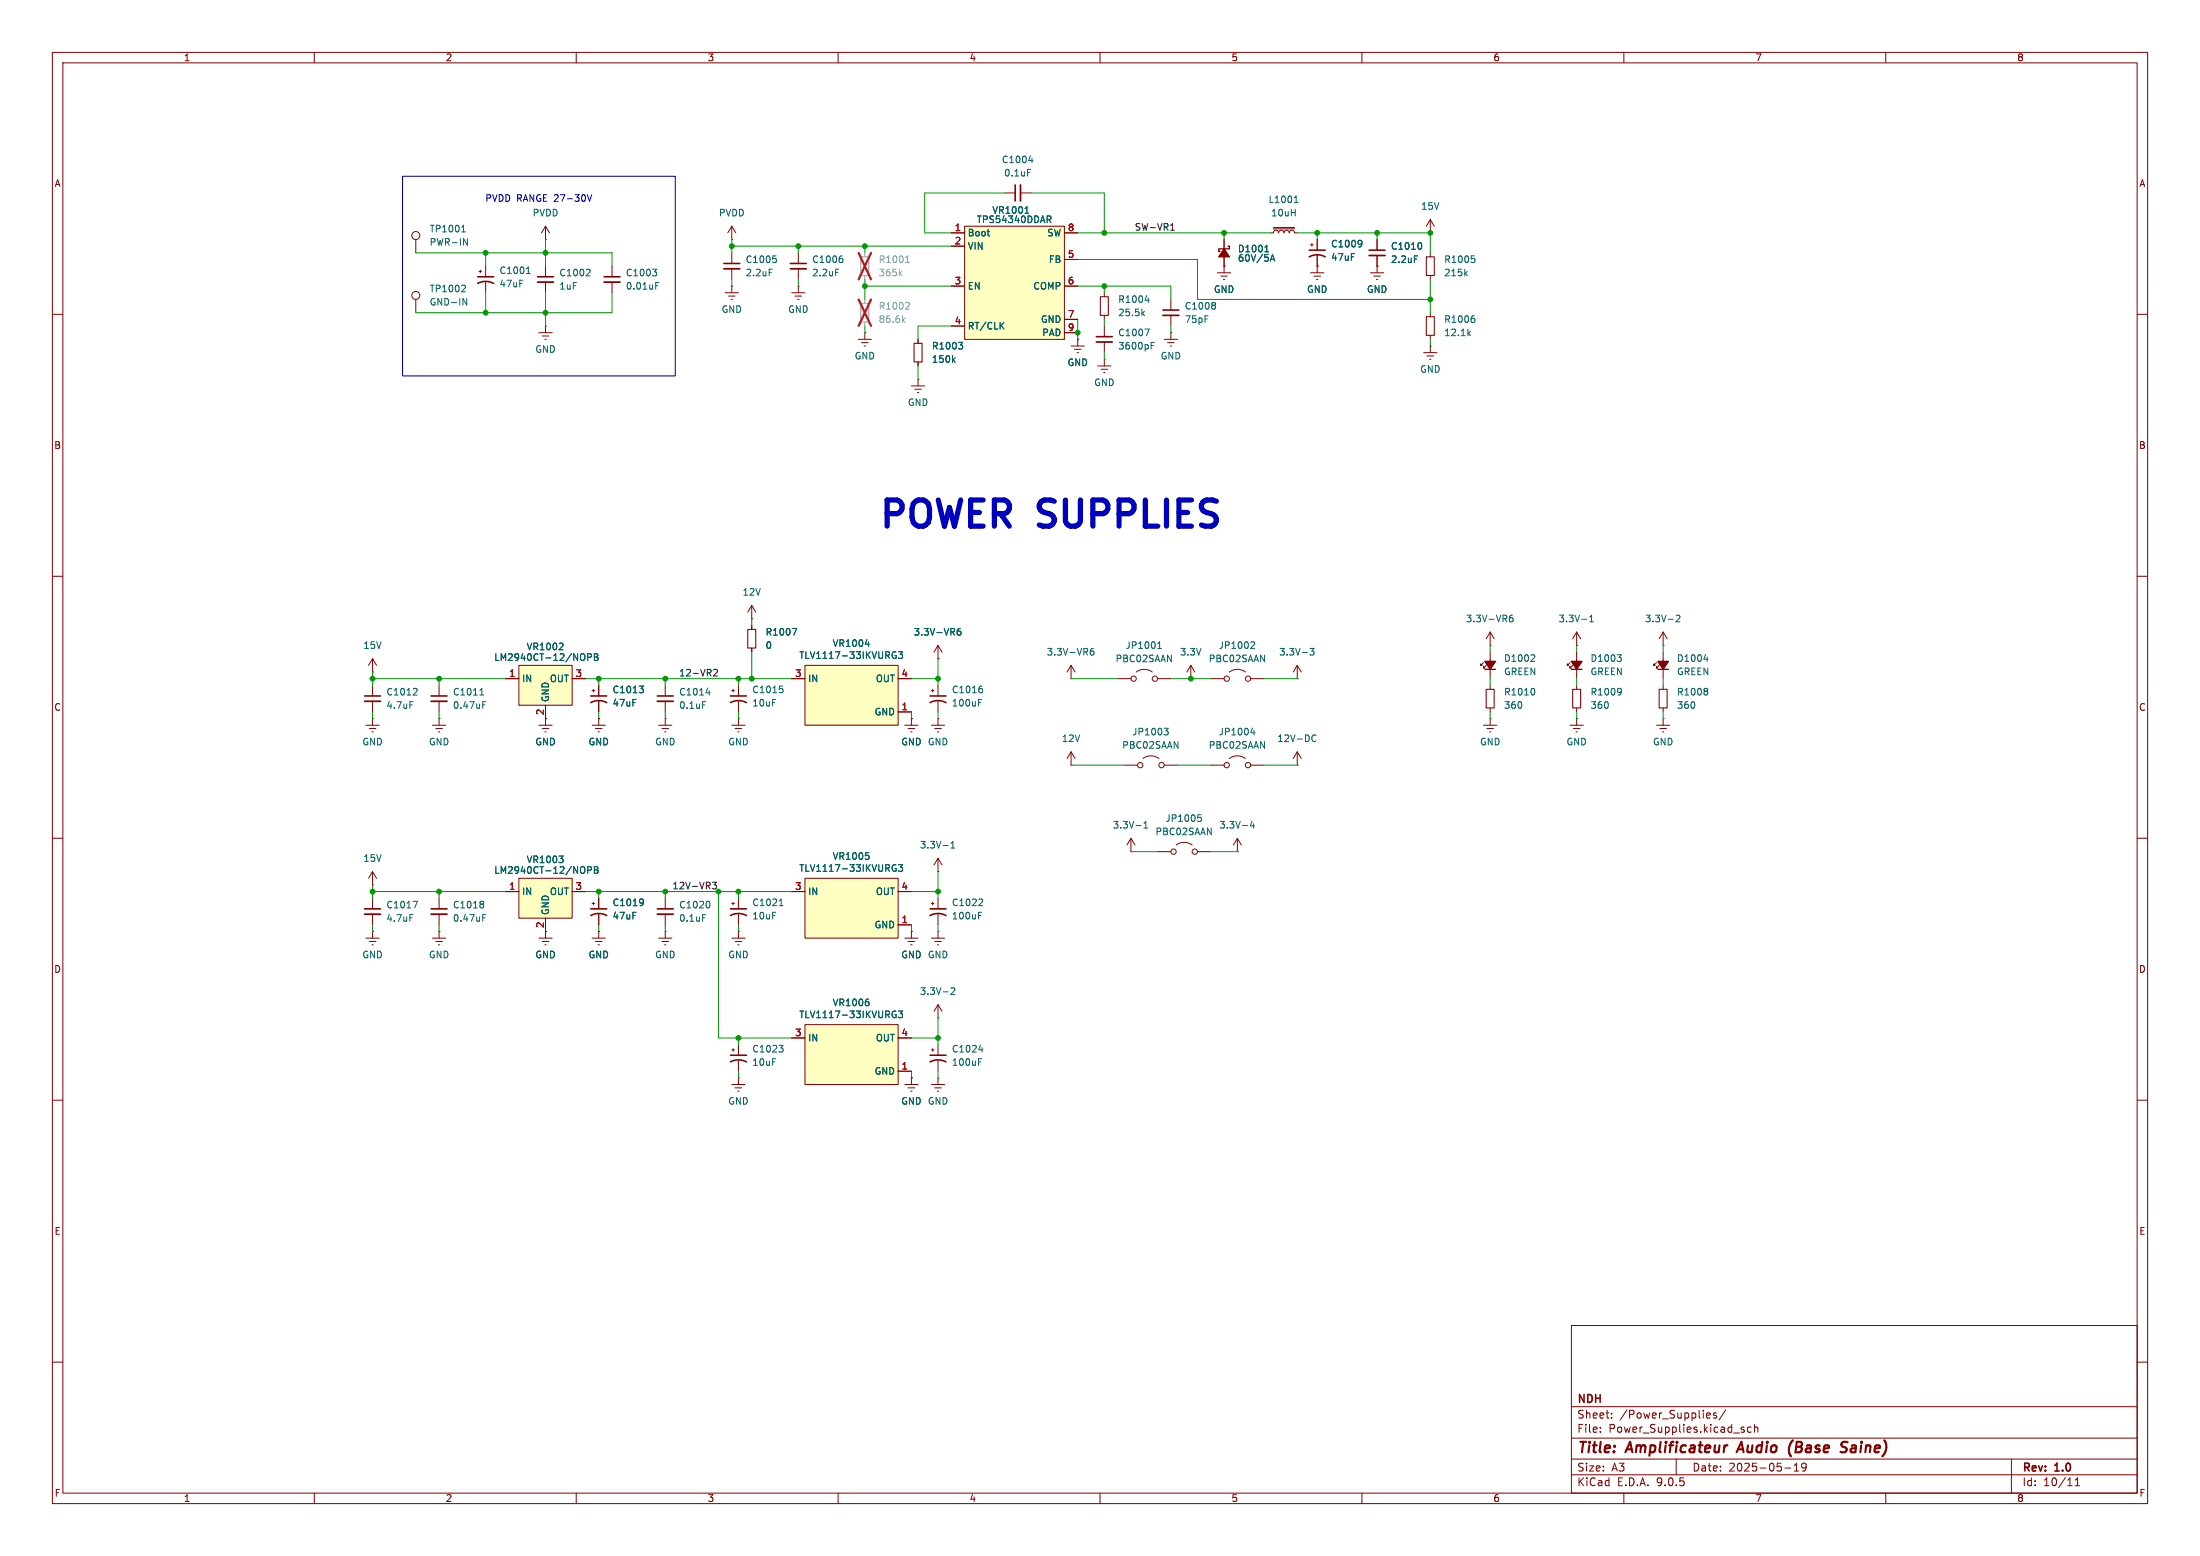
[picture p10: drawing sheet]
<svg xmlns="http://www.w3.org/2000/svg" width="420mm" height="297mm" viewBox="0 0 420 297" stroke-linecap="round" stroke-linejoin="round" font-family="sans-serif">
<g fill="none" stroke="#840000" stroke-width=".19">
<path d="M10 10h400v277h-400zM12 12h396v273h-396zM60 10v2M110 10v2M160 10v2M210 10v2M260 10v2M310 10v2M360 10v2M79.4 45.7v2.6M79.4 57.2v2.5M116.8 50.8v2"/>
<path d="M116.8 53.8v2.1M151.1 55.9h2.6M151.8 56.5h1.2M152.3 57.2h.2M152.4 54.6h.1M152.4 48.3v2M152.4 51.3v2M152.4 54.6v1.3M10 60h2M408 60h2M10 110h2M143.5 118.1h.1"/>
<path d="M143.5 115.6v2.5M143.5 119.4v.7M143.5 115.6l-.8 1.2M143.5 115.6l.8 1.2M408 110h2M113 131.8h.5M113.3 131.6v.5M114.3 130.8v2M114.3 133.9v2M143.5 123.7v.8M172.7 138.4h2.6M173.4 139.1h1.2"/>
<path d="M173.9 139.7h.2M174 137.2h.1M174 137.2v1.2M177.8 138.4h2.5M178.4 139.1h1.3M178.9 139.7h.3M179.1 137.2h.1M179.1 137.2v1.2M204.5 129.5h.1M204.5 127l-.8 1.3M204.5 127l.7 1.3M204.5 127v2.5"/>
<path d="M10 160h2M408 160h2M69.8 179.1h2.6M70.5 179.7h1.3M71.1 177.8h.1M71.1 177.8v1.3M172.7 179.1h2.6M173.4 179.7h1.2M174 177.8h.1M174 177.8v1.3M71 180.3h.2M141 199.4v2"/>
<path d="M173.9 180.3h.2M10 210h2M139.7 207h2.5M139.7 200.4h.5M140 200.2v.5M140.3 207.6h1.3M140.8 208.3h.3M141 205.7h.1M141 202.4v2.1M141 205.7v1.3M408 210h2M300 253h108v32h-108z"/>
<path d="M10 260h2M300 278.5h108M300 274.5h108M300 268.5h108M305.5 273.2v.2M305.5 272.5v.1M307.7 270.5v.2M307.7 269.8v.1M320 278.5v3M326 269.7l.4 .1 .1 .2-.7 .2M326.4 270.6l-.4 .1M327.7 269.8l-.4-.1-.2 .2 .1 .2 .5 .2v.3h-.6"/>
<path d="M329.4 269.1l-1.2 1.9M332.6 272.9l.3 .1 .1 .2-.2 .2h-.3M332.6 272.4l.3 .1M334.3 272.5l-.4-.1-.3 .3 .1 .6h.6M334.9 272.5l.3-.1 .3 .1 .1 .9M334.9 271.9v1.5M342.5 279.7l.4-.4v1.5M344 279.4l-.1 .5 .2 .2 .4 .1 .3-.3M344.7 279.4a.99 .99 0 0 1-.3 1.4h-.3M384 278.5v6.5M408 260h2M60 285v2"/>
<path d="M110 285v2M160 285v2M210 285v2M260 285v2M300 281.5h108M310 285v2M340.7 280.2h1.2M342.5 280.8h.9M360 285v2M396.2 283.6h.8M396.2 282.5l.4-.4v1.5"/>
<circle cx="79.4" cy="56.4" r=".76"/>
<circle cx="79.4" cy="45" r=".76"/>
</g>
<path d="M329.6 275.9h.2M332.4 275.2l-.9 2M341.6 277.4l.3 .6M342.3 274.9l-.5 .6-.3 .8M351.7 276.1l.7 .2a.51 .51 0 0 1 .1 .6 .51 .51 0 0 1-.4 .3h-.5M351.8 275.3h.9" fill="none" stroke="#840000" stroke-width=".4"/>
<path d="M115.3 52.8h3.1M150.9 50.3h3M112.8 134.1a3.2 3.2 0 0 1 3 0M112.8 132.8h3M139.4 202.7a3.2 3.2 0 0 1 3.1 0M139.4 201.4h3.1" fill="none" stroke="#840000" stroke-width=".3"/>
<g fill="none" stroke="#006464" stroke-width=".19">
<path d="M88.1 44.3h.8M88.4 43.2l.1-.2v1.3M88.4 57l.7 1.2v-1.2M88.5 45.5l.7 1.3v-1.3M88.6 54.4l.3 .3-.1 .3-.7 .7h.8M124.6 51.4h.8l-.5 .5M125.1 51.9l.3 .2v.3l-.3 .3M125.2 54.5h.4M125.2 53.9h.6M159.5 51.4h.6M160.6 48.8h.2M160.7 49.3l.2 .3v.3l-.2 .2"/>
<path d="M151.2 120h.9l-.6 1.2M122 131h.8l-.4 .4M122.6 131.4l.2 .3v.3l-.2 .2M208.7 123.8h-.3a.86 .86 0 0 0 0 1.2l.4-.1 .1-.4-.3-.2h-.4l-.1 .2M148.7 199.5h.8l-.4 .5M149.2 200l.3 .3v.3l-.3 .2"/>
</g>
<path d="M142.7 120.1h1.6v3.6h-1.6z" fill="none" stroke="#840000" stroke-width=".2"/>
<path d="M115.3 53.8h3.1M150.9 51.3h3" fill="none" stroke="#840000" stroke-width=".33"/>
<path d="M99.1 167.6h10.1v7.7h-10.1z" fill="#ffffc2"/>
<g fill="none" stroke="#840000" stroke-width=".19">
<path d="M91.4 51.8h.5M91.7 51.6v.5M92.7 50.8v2M92.7 53.8v2.1M139.7 45.7h.1M139.7 43.2v2.5M139.7 48.3v2M139.7 51.3v2M139.7 43.2l-.8 1.3M139.7 43.2l.8 1.3M163.8 64.8h2.6M164.5 65.4h1.2"/>
<path d="M165 66h.2M165.1 63.5h.1M165.1 63.5v1.3M174 73.7h2.5M174.6 74.3h1.3M175.1 74.9h.3M175.3 72.4h.1M175.3 64.8v.7M175.3 69.1v.8M175.3 72.4v1.3M113 138.4h2.6M113.7 139.1h1.2"/>
<path d="M114.2 139.7h.2M114.3 137.2h.1M114.3 137.2v1.2M177.8 131.8h.5M178.1 131.6v.5M179.1 125.7h.1M179.1 123.2v2.5M179.1 130.8v2M179.1 133.9v2M179.1 123.2l-.8 1.3M179.1 123.2l.7 1.3M317.5 130.8v.8"/>
<path d="M317.5 135.1v.8M214.6 146.1h2.6M218.2 144.8a2.54 2.54 0 0 1 3 0M222.2 146.1h2.6M71.1 168.9h.1M71.1 166.4v2.5M71.1 171.5v2M71.1 174.5v2M71.1 166.4l-.7 1.2M71.1 166.4l.8 1.2M96.5 170.2h2.6M99.1 167.6h10.1v7.7h-10.1z"/>
<path d="M104.1 175.3v2.5M109.2 170.2h2.6M127 171.5v2M127 174.5v2M139.7 179.1h2.5M139.7 172.5h.5M140 172.2v.5M140.3 179.7h1.3M141 177.8h.1M141 171.5v2M141 174.5v2M141 177.8v1.3"/>
<path d="M177.8 179.1h2.5M177.8 172.5h.5M178.1 172.2v.5M178.4 179.7h1.3M179.1 177.8h.1M179.1 171.5v2M179.1 174.5v2M179.1 177.8v1.3M140.8 180.3h.3M178.9 180.3h.3M179.1 194.3h.1M179.1 191.8v2.5"/>
<path d="M179.1 199.4v2M179.1 191.8l-.8 1.2M179.1 191.8l.7 1.2M172.7 207h2.6M173.4 207.6h1.2M173.9 208.3h.2M174 205.7h.1M174 205.7v1.3M177.8 200.4h.5M178.1 200.2v.5M179.1 202.4v2.1"/>
<circle cx="217.7" cy="146.1" r=".51"/>
<circle cx="221.7" cy="146.1" r=".51"/>
</g>
<g fill="none" stroke="#006464" stroke-width=".19">
<path d="M100.5 52.2h.7M100.6 51.2l.3-.3v1.3M146.8 51.4h.6M147.6 48.8h.6M148 49.3l.2 .3v.3l-.2 .2M182 68.7l.3 .5M182.3 68.3l-.5 .5M183 65.3h.8l-.4 .5M183.5 65.8l.3 .3v.3l-.3 .2M183.3 120h-.3a.86 .86 0 0 0 0 1.2l.4-.1 .1-.4-.3-.3-.4 .1-.1 .2M186.8 134.1h.4M186.8 133.5h.6"/>
<path d="M187.2 131h.3M187.3 131.4l.3 .3v.3l-.3 .2M222.2 139h.8l-.4 .5 .3 .1 .1 .4-.2 .3h-.4M325.8 131.4l.2 .2-.2 .3 .2 .3v.2l-.2 .3M78.2 174.6h.7M78.9 172h.8l-.5 1.3M106.7 163.4h.8l-.4 .5M107.4 163.9l.1 .2-.1 .5M111.6 165.6v.9M112.2 166.1l.6-.1 .1-.2v-.3l-.7-.1v1.3M113.5 165.4h.4l.2 .3-.2 .3 .2 .2 .1 .3-.3 .2h-.4zM113.5 166h.4"/>
<path d="M134.1 174.6h.6M135.2 172a.79 .79 0 0 1 0 1.3M148.8 172.9h.7M148.9 171.9l.2-.3v1.3M186.8 174.7h.4M186.8 174.1h.6M187.3 171.6l.3 .2-.1 .3-.7 .8h.8M181.5 188.7l.5-.2 .3 .4-.8 .9h.8M187.5 200v.8M186.8 202.7h.4M186.8 202.1h.6M186.9 200.4h.7"/>
</g>
<path d="M164.3 49h1.6v3.6h-1.6zM164.3 57.9h1.6v3.6h-1.6z" fill="none" stroke="#a1a1a1" stroke-width=".2"/>
<path d="M165.1 48.3v.7M165.1 52.6v.7M165.1 57.2v.7M165.1 61.5v.7" fill="none" stroke="#a1a1a1" stroke-width=".19"/>
<path d="M171.8 52.2l.4 .4M172.2 51.8l-.5 .5M172.9 50.1h.7M173 49.1l.3-.3v1.3M173.4 57.7l.2 .3v.3l-.8 .7h.8M172.4 61.1l.4 .4M172.8 60.7l-.5 .5" fill="none" stroke="#989898" stroke-width=".19"/>
<path d="M163.9 48.3l2.4 5M163.9 57.2l2.4 5M166.3 48.3l-2.4 5M166.3 57.2l-2.4 5" fill="none" stroke="#e12e31" stroke-width=".46"/>
<g fill="none" stroke="#840000" stroke-width=".3">
<path d="M91.2 54.1a3.2 3.2 0 0 1 3 0M91.2 52.8h3M138.2 50.3h3M177.5 134.1a3.2 3.2 0 0 1 3.1 0M177.5 132.8h3.1M69.6 173.5h3M125.5 173.5h3M139.4 174.8a3.2 3.2 0 0 1 3.1 0M139.4 173.5h3.1M177.5 174.8a3.2 3.2 0 0 1 3.1 0M177.5 173.5h3.1M177.5 202.7a3.2 3.2 0 0 1 3.1 0"/>
<path d="M177.5 201.4h3.1"/>
</g>
<path d="M174.5 65.5h1.5v3.6h-1.5zM316.7 131.6h1.6v3.5h-1.6z" fill="none" stroke="#840000" stroke-width=".2"/>
<path d="M138.2 51.3h3M69.6 174.5h3M125.5 174.5h3" fill="none" stroke="#840000" stroke-width=".33"/>
<path d="M153.7 195.6h17.7v11.4h-17.7z" fill="#ffffc2"/>
<path d="M138.4 55.9h2.6M139.1 56.5h1.2M139.6 57.2h.2M139.7 54.6h.1M139.7 54.6v1.3M151.1 198.1h2.6M153.7 195.6h17.7v11.4h-17.7zM171.4 198.1h2.6M171.4 204.5h2.6" fill="none" stroke="#840000" stroke-width=".19"/>
<path d="M165.8 191.2l.1 .2-.1 .5M170.8 193.7h.3l-.1 .5-.3 .1-.3-.2M171 193h-.3l-.3 .2M171.5 193h.8l-.4 .5 .3 .1v.5l-.1 .2-.6-.2" fill="none" stroke="#006464" stroke-width=".19"/>
<path d="M153.7 127h17.7v11.4h-17.7z" fill="#ffffc2"/>
<g fill="none" stroke="#840000" stroke-width=".19">
<path d="M104.1 50.8v2M104.1 53.8v2.1M102.9 63.5h2.5M103.5 64.1h1.3M104 64.8h.3M104.1 62.2h.1M104.1 62.2v1.3M83.8 130.8v2M83.8 133.9v2M125.7 138.4h2.6M126.4 139.1h1.2M126.9 139.7h.2"/>
<path d="M127 137.2h.1M127 130.8v2M127 133.9v2M127 137.2v1.2M139.7 138.4h2.5M139.7 131.8h.5M140 131.6v.5M140.3 139.1h1.3M140.8 139.7h.3M141 137.2h.1M141 130.8v2M141 133.9v2"/>
<path d="M141 137.2v1.2M151.1 129.5h2.6M153.7 127h17.7v11.4h-17.7zM171.4 129.5h2.6M171.4 135.9h2.6M113 172.5h.5M113 179.1h2.6M113.3 172.2v.5M113.7 179.7h1.2M114.3 177.8h.1M114.3 171.5v2M114.3 174.5v2"/>
<path d="M114.3 177.8v1.3M125.7 179.1h2.6M126.4 179.7h1.2M127 177.8h.1M127 177.8v1.3M114.2 180.3h.2M126.9 180.3h.2M177.8 207h2.5M178.4 207.6h1.3M178.9 208.3h.3M179.1 205.7h.1M179.1 205.7v1.3"/>
</g>
<g fill="none" stroke="#006464" stroke-width=".19">
<path d="M112.4 51.4l.3 .2-.1 .3-.7 .8h.8M91.6 132.7h.7M91.7 131.7l.3-.3v1.3M92.2 134.5h.4M92.2 133.9h.6M134.1 133.9h.6M134.8 132.2h.8M135.4 131.8v.9M148.8 131h.6M149.2 131.4l.3 .3v.3l-.3 .2M165.2 123h.8M170.8 125.1h.3l-.1 .5-.3 .1-.3-.2"/>
<path d="M171 124.5l-.3-.1-.3 .2M171.5 124.4h.8l-.4 .5 .3 .1v.6l-.1 .1-.6-.1M122.6 171.6l.2 .2a.94 .94 0 0 1-.2 1M122.8 172.1l-.2 .3"/>
</g>
<path d="M102.6 52.8h3.1M82.3 132.8h3M125.5 132.8h3M139.4 134.1a3.2 3.2 0 0 1 3.1 0M139.4 132.8h3.1M112.8 174.8a3.2 3.2 0 0 1 3 0M112.8 173.5h3" fill="none" stroke="#840000" stroke-width=".3"/>
<path d="M102.6 53.8h3.1M82.3 133.9h3M125.5 133.9h3" fill="none" stroke="#840000" stroke-width=".33"/>
<path d="M153.7 167.6h17.7v11.5h-17.7z" fill="#ffffc2"/>
<g fill="none" stroke="#840000" stroke-width=".19">
<path d="M104.1 45.7h.1M104.1 43.2l-.7 1.3M104.1 43.2l.8 1.3M104.1 43.2v2.5M71.1 128.3h.1M71.1 125.7l-.7 1.3M71.1 125.7l.8 1.3M71.1 125.7v2.6M71.1 130.8v2M71.1 133.9v2M82.5 179.1h2.6M83.2 179.7h1.3"/>
<path d="M83.8 177.8h.1M83.8 171.5v2M83.8 174.5v2M83.8 177.8v1.3M102.9 179.1h2.5M103.5 179.7h1.3M104.1 177.8v1.3M151.1 170.2h2.6M153.7 167.6h17.7v11.5h-17.7zM171.4 170.2h2.6M171.4 176.5h2.6M179.1 166.4h.1"/>
<path d="M179.1 163.8l-.8 1.3M179.1 163.8l.7 1.3M179.1 163.8v2.6M83.7 180.3h.2M104 180.3h.3"/>
</g>
<g fill="none" stroke="#006464" stroke-width=".19">
<path d="M78.2 133.9h.7M79.4 131.4l.2 .2v.3l-.7 .8h.7M92.1 172l.2 .3-.2 .3 .2 .2v.3l-.2 .2M92.2 175.2h.4M92.2 174.6h.6M165.3 162.8h.6M165.8 163.3l.1 .2-.1 .5M170.8 165.8h.3l-.1 .5h-.3l-.3-.2M171 165.1l-.3-.1-.3 .2M171.5 165h.8l-.4 .5 .3 .1v.6l-.1 .1-.6-.1M180 161.4h1M181.5 161.9h.8"/>
<path d="M181.5 161l.4-.4v1.3"/>
</g>
<path d="M69.6 132.8h3M82.3 173.5h3" fill="none" stroke="#840000" stroke-width=".3"/>
<path d="M69.6 133.9h3M82.3 174.5h3" fill="none" stroke="#840000" stroke-width=".33"/>
<path d="M99.1 127h10.1v7.6h-10.1z" fill="#ffffc2"/>
<g fill="none" stroke="#840000" stroke-width=".19">
<path d="M69.8 138.4h2.6M70.5 139.1h1.3M71 139.7h.2M71.1 137.2h.1M71.1 137.2v1.2M82.5 138.4h2.6M83.2 139.1h1.3M83.7 139.7h.2M83.8 137.2h.1M83.8 137.2v1.2M96.5 129.5h2.6M99.1 127h10.1v7.6h-10.1z"/>
<path d="M102.9 138.4h2.5M103.5 139.1h1.3M104 139.7h.3M104.1 134.6v3.8M109.2 129.5h2.6"/>
</g>
<path d="M107.3 122.8l.2 .2-.1 .3-.7 .7h.8M111.6 125v.9M112.2 125.5l.6-.1 .1-.2v-.3l-.7-.1v1.3M113.5 124.8h.4l.2 .2-.2 .4 .2 .1 .1 .3-.3 .3h-.4zM113.5 125.4h.4" fill="none" stroke="#006464" stroke-width=".19"/>
<path d="M184.1 43.2h19.1v21.6h-19.1z" fill="#ffffc2"/>
<g fill="none" stroke="#840000" stroke-width=".19">
<path d="M191.8 36.8h2M194.8 36.8h2M181.6 44.5h2.5M181.6 47h2.5M181.6 54.6h2.5M184.1 43.2h19.1v21.6h-19.1zM203.2 44.5h2.5M203.2 54.6h2.5M203.2 49.5h2.5M210.8 55.9v.7M223.5 57.2v2M232.4 52.1h2.5"/>
<path d="M233 52.7h1.3M233.6 53.3h.2M233.7 50.8h.1M233.7 45.7v6.4M242.6 44.5h.5l.1-.4 .4-.2 .3 .2 .2 .4 .1-.4 .4-.2 .4 .2 .1 .4 .2-.4 .3-.2 .4 .2 .1 .4 .2-.4 .3-.2 .4 .2 .1 .4h.5M243.1 43.7h4M243.1 43.4h4M250.2 52.1h2.5M250.2 46.7h.5M250.4 46.5v.5M250.8 52.7h1.3M251.3 53.3h.3"/>
<path d="M251.5 50.8h.1M251.5 45.7v2.1M251.5 48.8v3.3M261.6 52.1h2.6M262.3 52.7h1.2M262.8 53.3h.2M262.9 50.8h.1M262.9 45.7v2.1M262.9 48.8v3.3M273 44.5h.1M273 41.9v2.6M273 48.3v.7"/>
<path d="M273 52.6v.7M273 59.7v.8M273 41.9l-.7 1.3M273 41.9l.8 1.3M175.3 64.8v.7M175.3 69.1v.8M181.6 62.2h2.5M203.2 61h2.5M203.2 63.5h2.5M204.5 66h2.5M205.1 66.7h1.3M205.6 67.3h.3"/>
<path d="M205.7 64.8h.1M205.7 64.8v1.2M209.5 69.9h2.6M210.2 70.5h1.3M210.7 71.1h.2M210.8 68.6h.1M210.8 60.2v.8M210.8 62.2v2.1M210.8 65.3v2M210.8 68.6v1.3M222.2 64.8h2.6M222.9 65.4h1.3"/>
<path d="M223.4 66h.2M223.5 63.5h.1M223.5 60.2v2M223.5 63.5v1.3M271.8 67.3h2.5M272.4 67.9h1.3M272.9 68.6h.3M273 66h.1M273 64v.8M273 66v1.3M143.5 119.4v.7M96.5 129.5h2.6"/>
<path d="M104.1 134.6v2.6M109.2 129.5h2.6M114.3 137.2h.1M114.3 130.8v2M114.3 133.9v2M143.5 123.7v.8M151.1 129.5h2.6M171.4 129.5h2.6M171.4 135.9h2.6M174 137.2h.1M179.1 125.7h.1M213.4 129.5h2.5"/>
<path d="M216.9 128.3a2.54 2.54 0 0 1 3.1 0M221 129.5h2.5M227.3 129.5h.1M227.3 127l-.7 1.3M227.3 127l.8 1.3M227.3 127v2.5M231.1 129.5h2.6M234.7 128.3a2.54 2.54 0 0 1 3 0M238.8 129.5h2.5M247.6 129.5h.1M247.6 127l-.7 1.3M247.6 127l.8 1.3"/>
<path d="M247.6 127v2.5M283.2 126.5l-.5 .5v-.3v.3h.3M283.2 138.4h2.5M283.7 127l-.5 .5v-.2v.2h.3M283.8 139.1h1.3M284.4 139.7h.2M284.5 137.2h.1M284.5 123.2h.1M284.5 120.7v2.5M284.5 124.5v5M284.5 130.8v.8M284.5 135.1v.8"/>
<path d="M284.5 137.2v1.2M284.5 120.7l-.8 1.2M284.5 120.7l.7 1.2M299.7 126.5l-.5 .5v-.3v.3h.3M299.7 138.4h2.6M300.2 127l-.5 .5v-.2v.2h.3M300.4 139.1h1.2M300.9 139.7h.2M301 123.2h.1M301 137.2h.1M301 120.7v2.5M301 124.5v5"/>
<path d="M301 130.8v.8M301 135.1v.8M301 137.2v1.2M301 120.7l-.8 1.2M301 120.7l.8 1.2M316.2 126.5l-.5 .5v-.3v.3h.3M316.2 138.4h2.6M316.7 127l-.5 .5v-.2v.2h.3M316.9 139.1h1.2M317.4 139.7h.2M317.5 137.2h.1M317.5 123.2h.1"/>
<path d="M317.5 120.7v2.5M317.5 124.5v5M317.5 137.2v1.2M317.5 120.7l-.8 1.2M317.5 120.7l.8 1.2M204.5 146.1h.1M204.5 143.5l-.8 1.3M204.5 143.5l.7 1.3M204.5 143.5v2.6M231.1 146.1h2.6M234.7 144.8a2.54 2.54 0 0 1 3 0M238.8 146.1h2.5"/>
<path d="M247.6 146.1h.1M247.6 143.5v2.6M247.6 143.5l-.7 1.3M247.6 143.5l.8 1.3M96.5 170.2h2.6M104.1 175.3v2.5M109.2 170.2h2.6M114.3 177.8h.1M114.3 171.5v2M114.3 174.5v2M151.1 170.2h2.6M171.4 170.2h2.6"/>
<path d="M171.4 176.5h2.6M174 177.8h.1M215.9 162.6h.1M215.9 160l-.8 1.3M215.9 160l.8 1.3M215.9 160v2.6M221 162.6h2.5M224.5 161.3a2.54 2.54 0 0 1 3.1 0M228.6 162.6h2.5M236.2 162.6h.1M236.2 160l-.7 1.3M236.2 160l.8 1.3"/>
<path d="M236.2 160v2.6M151.1 198.1h2.6M171.4 198.1h2.6M171.4 204.5h2.6M174 205.7h.1"/>
<circle cx="216.4" cy="129.5" r=".51"/>
<circle cx="220.5" cy="129.5" r=".51"/>
<circle cx="234.2" cy="129.5" r=".51"/>
<circle cx="238.3" cy="129.5" r=".51"/>
<circle cx="234.2" cy="146.1" r=".51"/>
<circle cx="238.3" cy="146.1" r=".51"/>
<circle cx="224" cy="162.6" r=".51"/>
<circle cx="228.1" cy="162.6" r=".51"/>
</g>
<g fill="none" stroke="#006464" stroke-width=".19">
<path d="M195.9 39.6l.1-.2v1.3M196.2 32.3h.6M196.4 30.6h.8M197 30.2v.9M247.1 38.7h.7M247.2 37.7l.2-.3v1.3M188.4 44.2h.5M188.8 45h.1M195.7 40.7h.7M199.9 41.2h.5l.2 .3-.1 .3-.6 .1M200.2 41.9l.4 .6M218.1 59.8l.4 .5"/>
<path d="M218.5 59.4l-.5 .5M218.6 57.3h.8M219.2 56.9v.8M231.8 57.7l.2 .3-.2 .3 .2 .2v.3l-.2 .2M241.5 48.1h.7M241.6 47.1l.2-.3v1.3M242.5 49.9l.4-1.3 .4 1.3M242.6 49.5h.6M259.7 45.9l.3 .2a.94 .94 0 0 1-.3 1M260 46.4l-.3 .3M270 48.8h.6M271.1 46.3a.79 .79 0 0 1 0 1.3"/>
<path d="M279.8 52.2l.3 .4M280.1 51.8l-.5 .5M280.9 48.8h.6M281.3 49.3l.3 .3v.3l-.3 .2M182 68.7l.3 .5M182.3 68.3l-.5 .5M183 65.3h.8l-.4 .5M183.5 65.8l.3 .3v.3l-.3 .2M191.1 62.1l.6 .7M191.7 61.5l-.8 .8M218.6 62.8h.8l-.5 1.3M219.8 66h.4"/>
<path d="M219.8 65.4h.6M280.4 63.6l.3 .5M280.7 63.2l-.5 .5M281.2 60.3h.2M281.3 60.8l.3 .2v.3l-.3 .2M151.2 120h.9l-.6 1.2M183.3 120h-.3a.86 .86 0 0 0 0 1.2l.4-.1 .1-.4-.3-.3-.4 .1-.1 .2M288.7 117.4l-.3 .1a.86 .86 0 0 0 0 1.2l.4-.1 .1-.5-.3-.2-.3 .1-.2 .1M302 118.2h.9M303.5 118.7h.7M303.5 117.8l.3-.4v1.3M320 117.5l.5-.1 .2 .4-.8 .9h.8"/>
<path d="M107.3 122.8l.2 .2-.1 .3-.7 .7h.8M111.6 125v.9M112.2 125.5l.6-.1 .1-.2v-.3l-.7-.1v1.3M113.5 124.8h.4l.2 .2-.2 .4 .2 .1 .1 .3-.3 .3h-.4zM113.5 125.4h.4M122 131h.8l-.4 .4M122.6 131.4l.2 .3v.3l-.2 .2M165.2 123h.8M170.8 125.1h.3l-.1 .5-.3 .1-.3-.2M171 124.5l-.3-.1-.3 .2M171.5 124.4h.8l-.4 .5 .3 .1v.6l-.1 .1-.6-.1M221 123.8h.7"/>
<path d="M221 122.9l.4-.4v1.3M238.8 139.9h.8M239 122.5l.4 .1 .1 .3-.8 .9h.8M239.4 139.4v.9M250.1 123.8h.8l-.5 .5 .4 .1v.5l-.2 .1-.5-.1M292.7 131.4a.79 .79 0 0 1 0 1.3M292.8 125l.2 .2-.1 .3-.7 .7h.8M308.7 125h.8l-.4 .5M309.3 125.5l.2 .2v.3l-.2 .2M309.3 131.4l.2 .2a.94 .94 0 0 1-.2 1M309.5 131.9l-.2 .3M325.3 125.8h.8"/>
<path d="M325.9 125.4v.8M216.9 157.6h.9M218.4 158.1h.7M218.4 157.2l.3-.4v1.3M228.7 155.5h.6M228.8 156h.3l.3 .2-.2 .5-.4 .1M239 156.7l-.3 .9h.8M239.3 157.2v.9M250.6 141.4l.3 .1 .3-.1M251.2 140.4l-.3-.1-.3 .2M106.7 163.4h.8l-.4 .5M107.4 163.9l.1 .2-.1 .5"/>
<path d="M111.6 165.6v.9M112.2 166.1l.6-.1 .1-.2v-.3l-.7-.1v1.3M113.5 165.4h.4l.2 .3-.2 .3 .2 .2 .1 .3-.3 .2h-.4zM113.5 166h.4M122.6 171.6l.2 .2a.94 .94 0 0 1-.2 1M122.8 172.1l-.2 .3M165.3 162.8h.6M165.8 163.3l.1 .2-.1 .5M170.8 165.8h.3l-.1 .5h-.3l-.3-.2M171 165.1l-.3-.1-.3 .2M171.5 165h.8l-.4 .5 .3 .1v.6l-.1 .1-.6-.1M165.8 191.2l.1 .2-.1 .5"/>
<path d="M170.8 193.7h.3l-.1 .5-.3 .1-.3-.2M171 193h-.3l-.3 .2M171.5 193h.8l-.4 .5 .3 .1v.5l-.1 .2-.6-.2"/>
</g>
<path d="M193.8 35.3v3.1M222 59.2h3M249.9 49a3.2 3.2 0 0 1 3.1 0M249.9 47.8h3.1M261.4 47.8h3M209.3 64.3h3" fill="none" stroke="#840000" stroke-width=".3"/>
<path d="M194.8 35.3v3.1M261.4 48.8h3M209.3 65.3h3M222 60.2h3" fill="none" stroke="#840000" stroke-width=".33"/>
<path d="M210.1 56.6h1.5v3.6h-1.5zM272.3 49h1.5v3.6h-1.5zM272.3 60.5h1.5v3.5h-1.5zM283.7 131.6h1.5v3.5h-1.5zM300.2 131.6h1.6v3.5h-1.6z" fill="none" stroke="#840000" stroke-width=".2"/>
<path d="M234.4 47h.3v.5h-2v.5h.2M283.5 127.8h2M300 127.8h2M316.5 127.8h2" fill="none" stroke="#840000" stroke-width=".25"/>
<g fill="#840000" stroke="#840000" stroke-width=".25">
<path d="M233.7 47.5l1 1.5h-2z"/>
<path d="M283.5 126.2h2l-1 1.6z"/>
<path d="M316.5 126.2h2l-1 1.6z"/>
<path d="M300 126.2h2l-1 1.6z"/>
</g>
<path d="M223.5 43.9h.7M223.6 43l.2-.3v1.2M136.2 127.9l.5-.1 .3 .3-.8 .9h.8M136 168.4h.8l-.4 .5 .3 .1v.5l-.2 .2-.5-.2" fill="none" stroke="#0f0f0f" stroke-width=".19"/>
<g fill="none" stroke="#009600" stroke-width=".19">
<path d="M191.8 36.8h-15.3v7.7h5.1M196.8 36.8h14v7.7M79.4 48.3h37.4v2.5M92.7 48.3v2.5M92.7 55.9v3.8M104.1 45.7v5.1M104.1 55.9v6.3M116.8 55.9v3.8h-37.4M139.7 47h41.9M139.7 45.7v2.6M139.7 53.3v1.3M152.4 47v1.3"/>
<path d="M152.4 53.3v1.3M165.1 47v1.3M165.1 53.3v3.9M165.1 54.6h16.5M205.7 54.6h17.8v2.6M205.7 44.5h36.9M205.7 49.5h22.9v7.7h44.4M210.8 54.6v1.3M233.7 44.5v1.2M247.6 44.5h25.4v3.8M251.5 44.5v1.2M262.9 44.5v1.2"/>
<path d="M273 53.3v6.4M165.1 62.2v1.3M175.3 69.9v2.5M181.6 62.2h-6.3v2.6M205.7 61v3.8M210.8 61v1.2M210.8 67.3v1.3M223.5 62.2v1.3M273 64.8v1.2M143.5 118.1v1.3M71.1 128.3v2.5M71.1 135.9v1.3"/>
<path d="M71.1 129.5h25.4M83.8 129.5v1.3M83.8 135.9v1.3M111.8 129.5h39.3M114.3 129.5v1.3M114.3 135.9v1.3M127 129.5v1.3M127 135.9v1.3M141 129.5v1.3M141 135.9v1.3M143.5 124.5v5M174 129.5h5.1"/>
<path d="M174 135.9v1.3M179.1 125.7v5.1M179.1 135.9v1.3M204.5 129.5h8.9M223.5 129.5h7.6M241.3 129.5h6.3M284.5 123.2v1.3M284.5 129.5v1.3M284.5 135.9v1.3M301 123.2v1.3M301 129.5v1.3M301 135.9v1.3"/>
<path d="M317.5 123.2v1.3M317.5 129.5v1.3M317.5 135.9v1.3M204.5 146.1h10.1M224.8 146.1h6.3M241.3 146.1h6.3M71.1 168.9v2.6M71.1 176.5v1.3M71.1 170.2h25.4M83.8 170.2v1.3M83.8 176.5v1.3M111.8 170.2h39.3"/>
<path d="M114.3 170.2v1.3M114.3 176.5v1.3M127 170.2v1.3M127 176.5v1.3M137.2 170.2v27.9h13.9M141 170.2v1.3M141 176.5v1.3M174 170.2h5.1M174 176.5v1.3M179.1 166.4v5.1M179.1 176.5v1.3M215.9 162.6h5.1"/>
<path d="M231.1 162.6h5.1M141 198.1v1.3M174 198.1h5.1M179.1 194.3v5.1M141 204.5v1.2M174 204.5v1.2M179.1 204.5v1.2"/>
</g>
<path d="M76.8 33.7h52.1v38.1h-52.1zM112.1 37.2l.4 1.2 .5-1.2" fill="none" stroke="#0000c2" stroke-width=".19"/>
<g fill="#009600" stroke="#009600" stroke-width=".19">
<circle cx="141" cy="129.5" r=".46"/>
<circle cx="127" cy="129.5" r=".46"/>
<circle cx="139.7" cy="47" r=".46"/>
<circle cx="165.1" cy="47" r=".46"/>
<circle cx="152.4" cy="47" r=".46"/>
<circle cx="114.3" cy="129.5" r=".46"/>
<circle cx="104.1" cy="59.7" r=".46"/>
<circle cx="165.1" cy="54.6" r=".46"/>
<circle cx="127" cy="170.2" r=".46"/>
<circle cx="114.3" cy="170.2" r=".46"/>
<circle cx="137.2" cy="170.2" r=".46"/>
<circle cx="141" cy="170.2" r=".46"/>
<circle cx="179.1" cy="198.1" r=".46"/>
<circle cx="179.1" cy="170.2" r=".46"/>
<circle cx="141" cy="198.1" r=".46"/>
<circle cx="92.7" cy="48.3" r=".46"/>
<circle cx="92.7" cy="59.7" r=".46"/>
<circle cx="104.1" cy="48.3" r=".46"/>
<circle cx="71.1" cy="170.2" r=".46"/>
<circle cx="83.8" cy="129.5" r=".46"/>
<circle cx="83.8" cy="170.2" r=".46"/>
<circle cx="71.1" cy="129.5" r=".46"/>
<circle cx="227.3" cy="129.5" r=".46"/>
<circle cx="210.8" cy="44.5" r=".46"/>
<circle cx="210.8" cy="54.6" r=".46"/>
<circle cx="205.7" cy="63.5" r=".46"/>
<circle cx="262.9" cy="44.5" r=".46"/>
<circle cx="273" cy="44.5" r=".46"/>
<circle cx="251.5" cy="44.5" r=".46"/>
<circle cx="233.7" cy="44.5" r=".46"/>
<circle cx="273" cy="57.2" r=".46"/>
<circle cx="179.1" cy="129.5" r=".46"/>
<circle cx="143.5" cy="129.5" r=".46"/>
</g>
<g font-size="7" fill="#0000c2">
<text x="167.2" y="102.2">POWER</text>
<text x="198.4" y="102.2">SUPPLIES</text>
</g>
<g font-size="2.8" fill="#840000">
<text x="301" y="277.9">Title:</text>
<text x="310.6" y="277.9">Amplificateur</text>
<text x="332.7" y="277.9">Audio</text>
<text x="343.1" y="277.9">(Base</text>
<text x="353.9" y="277.9">Saine)</text>
</g>
<g font-size="2.1" fill="#840000">
<text x="301" y="268.2">NDH</text>
<text x="301" y="273.7">File:</text>
<text x="301" y="271">Sheet:</text>
<text x="307.1" y="273.7">Power_Supplies.kicad_sch</text>
<text x="309.2" y="271">/Power_Supplies/</text>
<text x="301" y="281.1">Size:</text>
<text x="307.6" y="281.1">A3</text>
<text x="323" y="281.1">Date:</text>
<text x="330" y="281.1">2025-05-19</text>
<text x="386" y="281.3">Rev:</text>
<text x="392.4" y="281.3">1.0</text>
<text x="301" y="283.9">KiCad</text>
<text x="308.7" y="283.9">E.D.A.</text>
<text x="316.3" y="283.9">9.0.5</text>
<text x="386" y="283.9">Id:</text>
<text x="390.1" y="283.9">10/11</text>
</g>
<g font-size="1.8" fill="#840000">
<text x="35" y="11.9">1</text>
<text x="85" y="11.9">2</text>
<text x="135" y="11.9">3</text>
<text x="185" y="11.9">4</text>
<text x="235" y="11.9">5</text>
<text x="285" y="11.9">6</text>
<text x="335" y="11.9">7</text>
<text x="385" y="11.9">8</text>
<text x="10.3" y="35.9">A</text>
<text x="408.3" y="35.9">A</text>
<text x="10.3" y="85.9">B</text>
<text x="408.2" y="85.9">B</text>
<text x="10.3" y="135.9">C</text>
<text x="103.9" y="136.6" transform="rotate(-90 103.9 136.6)">2</text>
<text x="408.2" y="135.9">C</text>
<text x="103.9" y="177.2" transform="rotate(-90 103.9 177.2)">2</text>
<text x="10.3" y="185.9">D</text>
<text x="408.2" y="185.9">D</text>
<text x="10.3" y="235.9">E</text>
<text x="408.3" y="235.9">E</text>
<text x="10.3" y="285.9">F</text>
<text x="35" y="286.9">1</text>
<text x="85" y="286.9">2</text>
<text x="135" y="286.9">3</text>
<text x="185" y="286.9">4</text>
<text x="235" y="286.9">5</text>
<text x="285" y="286.9">6</text>
<text x="335" y="286.9">7</text>
<text x="385" y="286.9">8</text>
<text x="408.3" y="285.9">F</text>
</g>
<g font-size="1.8" fill="#006464">
<text x="191.2" y="31.3">C1004</text>
<text x="191.6" y="33.9">0.1uF</text>
<text x="101.6" y="41.5">PVDD</text>
<text x="137.1" y="41.5">PVDD</text>
<text x="189.3" y="41">VR1001</text>
<text x="242.1" y="39">L1001</text>
<text x="242.6" y="41.5">10uH</text>
<text x="271.2" y="40.2">15V</text>
<text x="81.9" y="47.1">PWR-IN</text>
<text x="81.9" y="44.6">TP1001</text>
<text x="184.7" y="45.3">Boot</text>
<text x="184.7" y="47.9">VIN</text>
<text x="186.4" y="42.8">TPS54340DDAR</text>
<text x="199.8" y="45.3">SW</text>
<text x="254" y="47.4">C1009</text>
<text x="265.4" y="47.9">C1010</text>
<text x="95.3" y="52.5">C1001</text>
<text x="106.7" y="52.9">C1002</text>
<text x="119.4" y="52.9">C1003</text>
<text x="142.2" y="50.4">C1005</text>
<text x="142.2" y="52.9">2.2uF</text>
<text x="154.9" y="50.4">C1006</text>
<text x="154.9" y="52.9">2.2uF</text>
<text x="200.1" y="50.4">FB</text>
<text x="236.2" y="48.4">D1001</text>
<text x="236.2" y="50.1">60V/5A</text>
<text x="254" y="50">47uF</text>
<text x="265.4" y="50.4">2.2uF</text>
<text x="275.6" y="50.4">R1005</text>
<text x="275.6" y="52.9">215k</text>
<text x="81.9" y="56">TP1002</text>
<text x="81.9" y="58.5">GND-IN</text>
<text x="95.3" y="55">47uF</text>
<text x="106.7" y="55.5">1uF</text>
<text x="119.4" y="55.5">0.01uF</text>
<text x="137.7" y="59.9">GND</text>
<text x="150.4" y="59.9">GND</text>
<text x="184.7" y="55.5">EN</text>
<text x="197.2" y="55.5">COMP</text>
<text x="213.4" y="58">R1004</text>
<text x="226.1" y="59.3">C1008</text>
<text x="231.6" y="56.1">GND</text>
<text x="249.4" y="56.1">GND</text>
<text x="260.9" y="56.1">GND</text>
<text x="184.7" y="63.1">RT/CLK</text>
<text x="198.6" y="61.8">GND</text>
<text x="198.9" y="64.4">PAD</text>
<text x="213.4" y="64.4">C1007</text>
<text x="213.4" y="60.6">25.5k</text>
<text x="226.1" y="61.8">75pF</text>
<text x="275.6" y="61.8">R1006</text>
<text x="275.6" y="64.4">12.1k</text>
<text x="102.1" y="67.5">GND</text>
<text x="163.1" y="68.8">GND</text>
<text x="177.8" y="66.9">R1003</text>
<text x="177.8" y="69.4">150k</text>
<text x="203.7" y="70.1">GND</text>
<text x="213.4" y="66.9">3600pF</text>
<text x="221.5" y="68.8">GND</text>
<text x="271" y="71.3">GND</text>
<text x="173.2" y="77.7">GND</text>
<text x="208.8" y="73.9">GND</text>
<text x="141.7" y="113.9">12V</text>
<text x="279.8" y="119">3.3V-VR6</text>
<text x="297.4" y="119">3.3V-1</text>
<text x="314" y="119">3.3V-2</text>
<text x="69.3" y="124.1">15V</text>
<text x="100.4" y="124.3">VR1002</text>
<text x="146.1" y="124.1">0</text>
<text x="146.1" y="121.5">R1007</text>
<text x="152.5" y="126">TLV1117-33IKVURG3</text>
<text x="158.9" y="123.7">VR1004</text>
<text x="174.3" y="121.5">3.3V-VR6</text>
<text x="199.7" y="125.3">3.3V-VR6</text>
<text x="214.8" y="124.1">JP1001</text>
<text x="225.2" y="125.3">3.3V</text>
<text x="232.6" y="124.1">JP1002</text>
<text x="244.1" y="125.3">3.3V-3</text>
<text x="94.3" y="126.3">LM2940CT-12/NOPB</text>
<text x="99.6" y="130.4">IN</text>
<text x="104.9" y="130.4">OUT</text>
<text x="154.2" y="130.4">IN</text>
<text x="167.1" y="130.4">OUT</text>
<text x="212.9" y="126.6">PBC02SAAN</text>
<text x="230.6" y="126.6">PBC02SAAN</text>
<text x="287" y="129.1">GREEN</text>
<text x="287" y="126.5">D1002</text>
<text x="303.5" y="129.1">GREEN</text>
<text x="303.5" y="126.5">D1003</text>
<text x="320" y="129.1">GREEN</text>
<text x="320" y="126.5">D1004</text>
<text x="73.7" y="132.9">C1012</text>
<text x="73.7" y="135.5">4.7uF</text>
<text x="86.4" y="135.5">0.47uF</text>
<text x="86.4" y="132.9">C1011</text>
<text x="105" y="134.1" transform="rotate(-90 105 134.1)">GND</text>
<text x="116.8" y="132.5">C1013</text>
<text x="116.8" y="135.1">47uF</text>
<text x="129.5" y="132.9">C1014</text>
<text x="129.5" y="135.5">0.1uF</text>
<text x="143.5" y="132.5">C1015</text>
<text x="143.5" y="135.1">10uF</text>
<text x="166.9" y="136.8">GND</text>
<text x="181.6" y="135.1">100uF</text>
<text x="181.6" y="132.5">C1016</text>
<text x="287" y="135.5">360</text>
<text x="287" y="132.9">R1010</text>
<text x="303.5" y="135.5">360</text>
<text x="303.5" y="132.9">R1009</text>
<text x="320" y="135.5">360</text>
<text x="320" y="132.9">R1008</text>
<text x="69.1" y="142.5">GND</text>
<text x="81.8" y="142.5">GND</text>
<text x="102.1" y="142.5">GND</text>
<text x="112.3" y="142.5">GND</text>
<text x="125" y="142.5">GND</text>
<text x="138.9" y="142.5">GND</text>
<text x="172" y="142.5">GND GND</text>
<text x="172" y="142.5">GND</text>
<text x="202.6" y="141.8">12V</text>
<text x="214.1" y="143.1">PBC02SAAN</text>
<text x="216.1" y="140.6">JP1003</text>
<text x="230.6" y="143.1">PBC02SAAN</text>
<text x="232.6" y="140.6">JP1004</text>
<text x="243.7" y="141.8">12V-DC</text>
<text x="282.4" y="142.5">GND</text>
<text x="299" y="142.5">GND</text>
<text x="315.5" y="142.5">GND</text>
<text x="212.4" y="158.3">3.3V-1</text>
<text x="220.5" y="159.6">PBC02SAAN</text>
<text x="222.4" y="157.1">JP1005</text>
<text x="232.7" y="158.3">3.3V-4</text>
<text x="69.3" y="164.7">15V</text>
<text x="94.3" y="167">LM2940CT-12/NOPB</text>
<text x="100.4" y="164.9">VR1003</text>
<text x="152.5" y="166.6">TLV1117-33IKVURG3</text>
<text x="158.9" y="164.3">VR1005</text>
<text x="175.5" y="162.2">3.3V-1</text>
<text x="73.7" y="173.6">C1017</text>
<text x="86.4" y="173.6">C1018</text>
<text x="99.6" y="171">IN</text>
<text x="104.9" y="171">OUT</text>
<text x="116.8" y="173.2">C1019</text>
<text x="129.5" y="173.6">C1020</text>
<text x="143.5" y="173.2">C1021</text>
<text x="154.2" y="171">IN</text>
<text x="167.1" y="171">OUT</text>
<text x="181.6" y="173.2">C1022</text>
<text x="73.7" y="176.1">4.7uF</text>
<text x="86.4" y="176.1">0.47uF</text>
<text x="105" y="174.8" transform="rotate(-90 105 174.8)">GND</text>
<text x="116.8" y="175.7">47uF</text>
<text x="129.5" y="176.1">0.1uF</text>
<text x="143.5" y="175.7">10uF</text>
<text x="166.9" y="177.4">GND</text>
<text x="181.6" y="175.7">100uF</text>
<text x="69.1" y="183.1">GND</text>
<text x="81.8" y="183.1">GND</text>
<text x="102.1" y="183.1">GND</text>
<text x="112.3" y="183.1">GND</text>
<text x="125" y="183.1">GND</text>
<text x="138.9" y="183.1">GND</text>
<text x="172" y="183.1">GND GND</text>
<text x="172" y="183.1">GND</text>
<text x="175.5" y="190.1">3.3V-2</text>
<text x="152.5" y="194.5">TLV1117-33IKVURG3</text>
<text x="158.9" y="192.3">VR1006</text>
<text x="143.5" y="201.1">C1023</text>
<text x="143.5" y="203.6">10uF</text>
<text x="154.2" y="199">IN</text>
<text x="167.1" y="199">OUT</text>
<text x="181.6" y="203.6">100uF</text>
<text x="181.6" y="201.1">C1024</text>
<text x="166.9" y="205.3">GND</text>
<text x="138.9" y="211">GND</text>
<text x="172" y="211">GND GND</text>
<text x="172" y="211">GND</text>
</g>
<text font-size="1.8" fill="#0000c2" x="92.5" y="38.7">PVDD RANGE 27-30V</text>
<g font-size="1.8" fill="#a90000">
<text x="182.2" y="44.2">1</text>
<text x="182.2" y="46.7">2</text>
<text x="203.8" y="44.2">8</text>
<text x="203.8" y="49.3">5</text>
<text x="182.2" y="54.4">3</text>
<text x="203.8" y="54.4">6</text>
<text x="182.2" y="62">4</text>
<text x="203.8" y="60.7">7</text>
<text x="203.8" y="63.2">9</text>
<text x="97.1" y="129.3">1</text>
<text x="109.8" y="129.3">3</text>
<text x="151.7" y="129.3">3</text>
<text x="172" y="129.3">4</text>
<text x="172" y="135.6">1</text>
<text x="97.1" y="169.9">1</text>
<text x="109.8" y="169.9">3</text>
<text x="151.7" y="169.9">3</text>
<text x="172" y="169.9">4</text>
<text x="172" y="176.3">1</text>
<text x="151.7" y="197.9">3</text>
<text x="172" y="197.9">4</text>
<text x="172" y="204.2">1</text>
</g>
<g font-size="1.8" fill="#0f0f0f">
<text x="216.5" y="44.1">SW-VR1</text>
<text x="129.5" y="129.2">12-VR2</text>
<text x="128.3" y="169.8">12V-VR3</text>
</g>
<g font-size="1.8" fill="#989898">
<text x="167.6" y="50.4">R1001</text>
<text x="167.6" y="52.9">365k</text>
<text x="167.6" y="59.3">R1002</text>
<text x="167.6" y="61.8">86.6k</text>
</g>
</svg>
